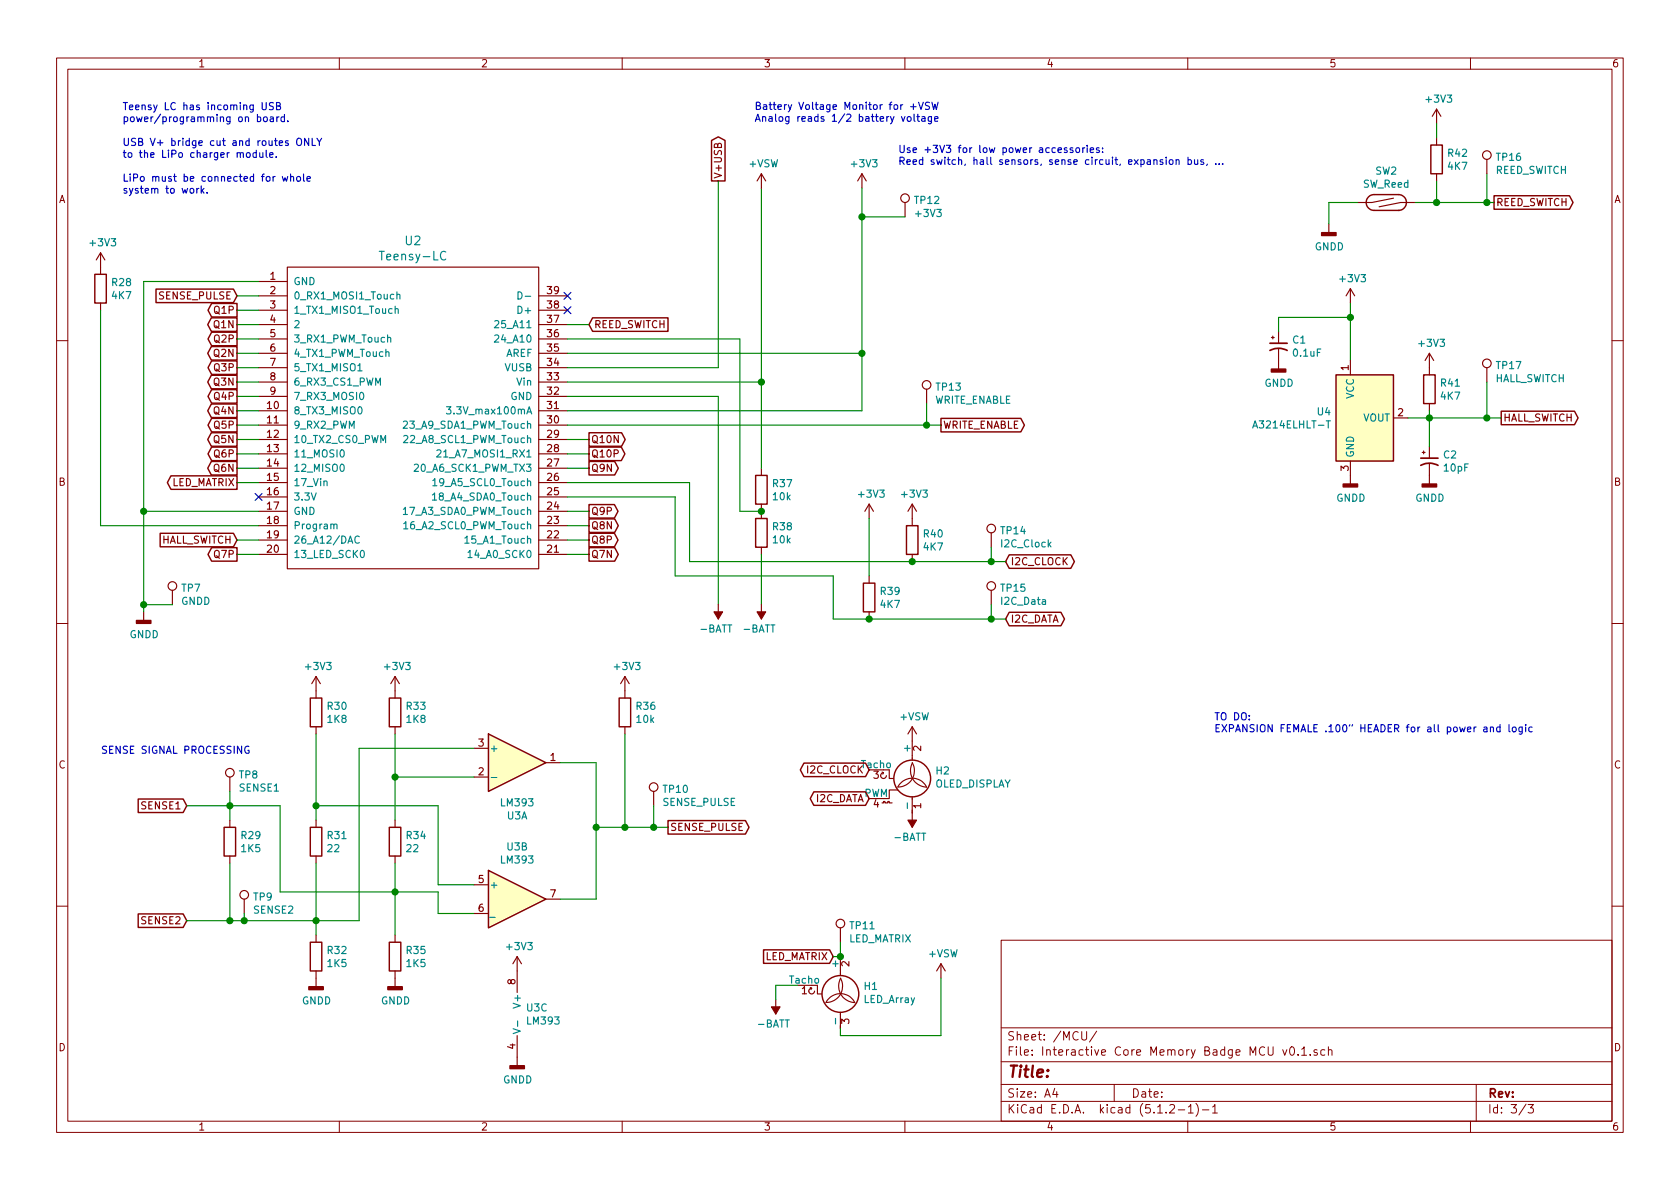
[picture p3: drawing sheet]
<svg xmlns="http://www.w3.org/2000/svg" width="297mm" height="210mm" viewBox="0 0 297 210" stroke-linecap="round" stroke-linejoin="round" font-family="sans-serif">
<g fill="none" stroke="#840000" stroke-width=".18">
<path d="M10 10.3h277v189.9h-277zM12 12.2h273v186.1h-273zM60 10.3v1.9M110 10.3v1.9M160 10.3v1.9M210 10.3v1.9M260 10.3v1.9M10 60.2h2M285 60.2h2M10 110.3h2M285 110.3h2M10 160.2h2"/>
<path d="M177 166.3h108v32h-108zM285 160.2h2M60 198.3v1.9M110 198.3v1.9M160 198.3v1.9M177 194.8h108M177 191.8h108M177 187.8h108M177 181.8h108M186.5 192.5l-.4 1h1M186.8 193v1M191.3 182.4v1.2l.3 .3h.2l.3-.3v-1.2"/>
<path d="M193.9 182.3l-1.3 2M197 191.8v3M206.8 195.5l.2-.2h.4l.2 .2 .1 .3-.1 .2-.8 .8h.9M208.3 196.3h1.2M210 198.3v1.9M210.1 195.8l.4-.5v1.5M210.1 196.8h.9M211.5 195.1a1.71 1.71 0 0 1 0 2.3M212.6 196.3h1.1M214.4 195.8l.4-.5v1.5M214.4 196.8h.8M226.8 185.6l.4 1 .3-1"/>
<path d="M228.2 185.3l.2-.2a.8 .8 0 0 1 .5 .8 .8 .8 0 0 1-.5 .7l-.2-.1-.2-.5zM229.5 186.5v.1M230.1 185.5l.5-.4v1.5M230.1 186.6h.9M231.6 186.5v.1M232.9 185.7l-.4-.1-.2 .2 .1 .2 .5 .2v.3h-.6M234.2 185.7l-.4-.1-.3 .3 .1 .6 .2 .1 .4-.1M234.9 185.7l.2-.1 .3 .1 .1 .9M234.9 185.1v1.5M260 198.3v1.9M261 191.8v6.5M269.8 195.2l-1.2 2"/>
<path d="M270.2 195.3h.9l-.5 .6 .4 .1v.7l-.2 .1-.6-.1"/>
</g>
<g fill="none" stroke="#840000" stroke-width=".2">
<path d="M254 19.3v2.5M254 19.3l-.8 1.3M254 19.3l.8 1.3M134.6 30.7l-.7 1.3M134.6 30.7v2.6M134.6 30.7l.8 1.3M152.4 30.7l-.8 1.3M152.4 30.7v2.6M152.4 30.7l.8 1.3M160 35.8v2.5M234.9 39.6v1.5M246.4 35l-3.8 .8h-2.6"/>
<path d="M250.2 35.8h-2.6l-3.8 .8M254 24.4v1.2M254 30.7v1.3M262.9 28.2v2.5M17.8 44.7v3.8M17.8 53.6v1.3M17.8 44.7l-.8 1.3M17.8 44.7l.7 1.3M45.7 49.8h5.1M45.7 52.3h5.1M45.7 54.9h5.1M45.7 59.9h5.1"/>
<path d="M45.7 57.4h5.1M50.8 47.2h44.4v53.4h-44.4zM95.2 52.3h5.1M95.2 54.9h5.1M95.2 59.9h5.1M95.2 57.4h5.1M224.8 59.7h.5M225 59.4v.5M226.1 58.7v2M238.8 51v2.6M238.8 51l-.8 1.3M238.8 51l.7 1.3"/>
<path d="M45.7 72.6h5.1M45.7 75.2h5.1M45.7 77.7h5.1M45.7 70.1h5.1M45.7 67.6h5.1M45.7 65h5.1M45.7 62.5h5.1M95.2 72.6h5.1M95.2 75.2h5.1M95.2 77.7h5.1M95.2 70.1h5.1M95.2 67.6h5.1"/>
<path d="M95.2 65h5.1M95.2 62.5h5.1M163.8 68.8v2.6M226.1 61.7v3.6M238.8 63.7v2.6M246.4 73.9h2.5M251.7 79.8v.5M252.7 62.5v3.8M252.7 71.4v1.2M252.7 79v2M252.7 62.5l-.7 1.2M252.7 62.5l.8 1.2"/>
<path d="M262.9 65v2.6M45.7 80.3h5.1M45.7 82.8h5.1M45.7 85.3h5.1M45.7 87.9h5.1M45.7 90.4h5.1M45.7 93h5.1M45.7 95.5h5.1M45.7 98h5.1M95.2 80.3h5.1M95.2 82.8h5.1M95.2 85.3h5.1"/>
<path d="M95.2 87.9h5.1M95.2 90.4h5.1M95.2 93h5.1M95.2 95.5h5.1M95.2 98h5.1M134.6 82.8v1.3M134.6 89.1v2.6M134.6 96.8v1.2M153.7 89.1v2.6M153.7 89.1l-.8 1.3M153.7 89.1l.7 1.3M161.3 89.1v3.9"/>
<path d="M161.3 98v1.3M161.3 89.1l-.8 1.3M161.3 89.1l.8 1.3M175.3 94.2v2.6M238.8 81.5v4.1M251.5 80h.5M252.7 82v3.6M25.4 108.2v1.5M30.5 104.4v2.5M55.9 119.6v3.8M55.9 119.6l-.8 1.3M55.9 119.6l.7 1.3"/>
<path d="M69.8 119.6l-.7 1.3M69.8 119.6v3.8M69.8 119.6l.8 1.3M110.5 119.6v3.8M110.5 119.6l-.8 1.3M110.5 119.6l.8 1.3M127 106.9v2.6M134.6 106.9v2.6M153.7 101.8v1.3M153.7 108.2v1.3M175.3 104.4v2.5M40.6 137.4v2.5"/>
<path d="M55.9 128.5v1.3M69.8 128.5v1.3M83.8 137.4h2.6M83.8 132.3h2.6M96.5 134.9h2.6M110.5 128.5v1.3M115.6 139.9v2.6M156 136.5l.2 .1M156.2 136.6l-.5 .4v.3l.2 .2 .5 .1 .3-.4M156.2 136.6l-.1 .3M157.2 136.1v1.6h.8M158.7 139.7h-1.5v1.5h-1"/>
<path d="M161.3 134.9a2.86 2.86 0 0 1-2.6 4.3M161.3 128.5v5.9M161.3 128.5l-.8 1.3M161.3 128.5l.8 1.3M161.3 134.9a2.9 2.9 0 0 0 2.5 4.3 2.83 2.83 0 0 0-2.5-1.6 2.83 2.83 0 0 0-2.6 1.6M40.6 145v1.3M40.6 151.4v1.2M43.2 159v2.5M55.9 145v1.3M55.9 151.4v1.2M69.8 145v1.3M69.8 151.4v1.2"/>
<path d="M83.8 156.5h2.6M96.5 159h2.6M156 142h.2v-.3h.3v.3h.5v-.3h.2v.3h.5M161.3 140.9v5.4M55.9 165.3v1.3M55.9 171.7v2.8M69.8 165.3v1.3M69.8 171.7v2.8M83.8 161.5h2.6M91.4 169.2v6.3M91.4 169.2l-.7 1.2M91.4 169.2l.8 1.2"/>
<path d="M137.2 176.8v2.5M143.3 174.6l.2 .1M143.5 174.7l-.5 .4 .1 .5 .2 .1h.4l.3-.4M143.5 174.7l-.1 .3M144.5 174.2v1.6h.8M148.6 173a2.86 2.86 0 0 1-2.6 4.3M148.6 164.1v2.5M148.6 169.2v3.3M148.6 179v2.9M148.6 173a2.9 2.9 0 0 0 2.5 4.3 2.83 2.83 0 0 0-2.5-1.6 2.83 2.83 0 0 0-2.6 1.6M166.4 170.4l-.8 1.3M166.4 170.4v2.6"/>
<path d="M166.4 170.4l.7 1.3M91.4 183.1v5.4"/>
<circle cx="160" cy="35" r=".76"/>
<circle cx="262.9" cy="27.4" r=".76"/>
<circle cx="163.8" cy="68.1" r=".76"/>
<circle cx="262.9" cy="64.3" r=".76"/>
<circle cx="175.3" cy="93.5" r=".76"/>
<circle cx="30.5" cy="103.6" r=".76"/>
<circle cx="175.3" cy="103.6" r=".76"/>
<circle cx="40.6" cy="136.6" r=".76"/>
<circle cx="115.6" cy="139.2" r=".76"/>
<circle cx="43.2" cy="158.2" r=".76"/>
<circle cx="148.6" cy="163.3" r=".76"/>
</g>
<g fill="none" stroke="#008484" stroke-width=".2">
<path d="M68.5 59.8l.2-.1h.3l.1 .8M69.9 54.7l.2-.1h.3v.8M70.2 52.2l.2-.2 .3 .1v.8M70.2 51.6v1.3M78.8 44.6a.62 .62 0 0 0-.7 0 .62 .62 0 0 0-.2 .7 .56 .56 0 0 0 .3 .6 .56 .56 0 0 0 .6-.1M87.5 59.4l.5-.2 .2 .4-.1 .2-.7 .7h.8M87.5 56.8l.5-.1 .2 .3-.1 .2-.7 .8h.8M91.6 51.6a.64 .64 0 0 1 .7 .6 .64 .64 0 0 1-.7 .7zM92.9 52.4h.9M60.2 79.7l.2-.2a.67 .67 0 0 1 .5 .7 .67 .67 0 0 1-.5 .6l-.3-.5zM63.3 65.6h.7M63.7 69.5l.2-.1a.67 .67 0 0 1 .4 .6 .67 .67 0 0 1-.4 .7l-.3-.3v-.2z"/>
<path d="M68.2 62.3l.2-.1h.3l.1 .8M71.4 77.1l.5-.1 .2 .4-.8 .9h.8M77.2 79.7l.5-.2 .3 .4-.8 .9h.8M78.9 71.9h.8l-.4 .5 .4 .1v.5l-.2 .2-.6-.1M221.5 75.7l.4-1.3 .5 1.3M234.5 74.4h.7M57.3 85.2l.2-.1h.3v.8M59 92.9l.2-.2h.3l.1 .8M60.2 82.2l.2-.1a.67 .67 0 0 1 .5 .6 .67 .67 0 0 1-.5 .7l-.3-.5zM63.5 94.9a.51 .51 0 0 0-.6 0 .51 .51 0 0 0-.2 .6 .46 .46 0 0 0 .3 .5 .46 .46 0 0 0 .5-.1M63.8 97.5l.2-.2a.69 .69 0 0 1 .4 .7 .69 .69 0 0 1-.4 .6l-.2-.2-.1-.3zM71.4 92.6l.4-.4v1.3"/>
<path d="M71.4 93.5h.7M73.3 82.2l.4-.1 .3 .3-.8 1h.8M76.5 87.5l.3-.3v1.2M76.5 88.4h.7M76.5 85l.4-.4v1.3M76.5 85.9h.7M82.2 95.1l.4-.3v1.3M82.2 96.1h.7M82.8 97.7l.3-.4v1.3M82.8 98.6h.7M86.9 137.5h1M90.7 181.9l1.3 .4-1.3 .5"/>
<path d="M91.5 180.5v1"/>
</g>
<g fill="none" stroke="#840000" stroke-width=".25">
<path d="M125.8 24.8l1.2-.6 1.2 .6v7.2h-2.4zM247.3 37.2a1.4 1.4 0 0 0 1.4-1.4 1.4 1.4 0 0 0-1.4-1.4h-4.3a1.4 1.4 0 0 0-1.4 1.4 1.4 1.4 0 0 0 1.4 1.4h4.4M253 25.6h2v5.1h-2zM264.2 34.6h13.3l.6 1.2-.6 1.2h-13.3zM16.8 48.5h2v5.1h-2zM27.6 51.1h13.7l.6 1.2-.6 1.2h-13.7zM37.4 56.2h4.5v2.4h-4.5l-.7-1.2zM37.4 53.7h4.5v2.4h-4.5l-.6-1.2zM37.4 58.7h4.5v2.4h-4.5l-.6-1.2zM104.8 56.2h13.3v2.4h-13.3l-.7-1.2zM37.4 61.3h4.5v2.4h-4.5l-.7-1.2zM37.4 66.4h4.5v2.4h-4.5l-.7-1.2z"/>
<path d="M37.4 71.4h4.5v2.4h-4.5l-.7-1.2zM37.4 76.5h4.5v2.4h-4.5l-.7-1.2zM37.4 63.8h4.5v2.4h-4.5l-.6-1.2zM37.4 68.9h4.5v2.4h-4.5l-.6-1.2zM37.4 74h4.5v2.4h-4.5l-.6-1.2zM37.4 79.1h4.5v2.4h-4.5l-.6-1.2zM104.1 76.5h5.8l.6 1.2-.6 1.2h-5.8zM104.1 79.1h5.8l.6 1.2-.6 1.2h-5.8zM166.4 74h14.1l.6 1.2-.6 1.2h-14.1zM236.2 66.3h10.2v15.2h-10.2zM251.7 66.3h2v5.1h-2zM265.4 72.7h13l.6 1.2-.6 1.2h-13z"/>
<path d="M28.3 94.3h13l.6 1.2-.6 1.2h-13zM30.2 84.1h11.7v2.4h-11.7l-.6-1.2zM37.4 81.6h4.5v2.4h-4.5l-.7-1.2zM37.4 96.8h4.5v2.4h-4.5l-.6-1.2zM104.1 89.2h4.5l.7 1.2-.7 1.2h-4.5zM104.1 91.8h4.6l.6 1.2-.6 1.2h-4.6zM104.1 94.3h4.5l.7 1.2-.7 1.2h-4.5zM104.1 96.8h4.6l.6 1.2-.6 1.2h-4.6zM104.1 81.6h4.6l.6 1.2-.6 1.2h-4.6zM133.6 84.1h2v5h-2zM133.6 91.7h2v5.1h-2zM160.3 93h2v5h-2z"/>
<path d="M178.4 98.1h10.9l.7 1.2-.7 1.2h-10.9l-.6-1.2zM152.7 103.1h2v5.1h-2zM178.4 108.3h9.2l.6 1.2-.6 1.2h-9.2l-.6-1.2zM54.9 123.4h2v5.1h-2zM68.8 123.4h2.1v5.1h-2.1zM86.4 129.8l10.1 5.1-10.1 5zM109.5 123.4h2v5.1h-2zM142.1 134.9h10.9l.7 1.2-.7 1.2h-10.9l-.6-1.2zM24.4 141.3h8l.6 1.2-.6 1.2h-8zM39.6 146.3h2.1v5.1h-2.1zM54.9 146.3h2v5.1h-2zM68.8 146.3h2.1v5.1h-2.1z"/>
<path d="M86.4 153.9l10.1 5.1-10.1 5.1zM118.1 145.1h13.7l.6 1.2-.6 1.2h-13.7zM143.9 140h9.1l.7 1.2-.7 1.2h-9.1l-.6-1.2zM24.4 161.6h8l.6 1.2-.6 1.2h-8zM54.9 166.6h2v5.1h-2zM68.8 166.6h2.1v5.1h-2.1zM135 168h11.7l.6 1.2-.6 1.2h-11.7z"/>
<circle cx="161.3" cy="137.7" r="3.3"/>
<circle cx="148.6" cy="175.8" r="3.3"/>
</g>
<g fill="none" stroke="#008400" stroke-width=".2">
<path d="M127 32v33h-26.7M134.6 33.3v49.5M152.4 33.3v39.3h-52.1M152.4 38.3h7.6M240 35.8h-5.1v3.8M250.2 35.8h14M254 21.8v2.6M254 32v3.8M262.9 30.7v5.1M17.8 54.9v38.1h27.9M41.9 54.9h3.8M41.9 57.4h3.8"/>
<path d="M41.9 52.3h3.8M41.9 59.9h3.8M45.7 49.8h-20.3v58.4M100.3 57.4h3.8M100.3 59.9h30.5v30.5h3.8M238.8 56.1h-12.7v2.6M238.8 53.6v10.1M41.9 67.6h3.8M41.9 65h3.8M41.9 70.1h3.8M41.9 72.6h3.8M41.9 62.5h3.8"/>
<path d="M41.9 75.2h3.8M41.9 77.7h3.8M100.3 67.6h34.3M100.3 70.1h26.7v36.8M100.3 62.5h52.1M100.3 75.2h66.1M100.3 77.7h3.8M163.8 71.4v3.8M248.9 73.9h16.5M252.7 72.6v6.4M262.9 67.6v6.3M25.4 90.4h20.3"/>
<path d="M41.9 85.3h3.8M41.9 80.3h3.8M41.9 82.8h3.8M41.9 98h3.8M41.9 95.5h3.8M100.3 87.9h19.1v13.9h27.9v7.7h30.5M100.3 85.3h21.6v14h55.9M100.3 80.3h3.8M100.3 82.8h3.8M100.3 90.4h3.8M100.3 98h3.8M100.3 95.5h3.8"/>
<path d="M100.3 93h3.8M134.6 98v8.9M153.7 91.7v10.1M175.3 96.8v2.5M25.4 106.9h5.1M175.3 106.9v2.6M40.6 139.9v5.1M55.9 129.8v15.2M69.8 129.8v15.2M69.8 137.4h14M83.8 132.3h-20.3v30.5h-30.5M99.1 134.9h6.3v24.1h-6.3"/>
<path d="M110.5 129.8v16.5M33 142.5h16.5v15.2h28v3.8h6.3M40.6 152.6v10.2M55.9 152.6v12.7M55.9 142.5h21.6v14h6.3M69.8 152.6v12.7M105.4 146.3h12.7M115.6 142.5v3.8M43.2 161.5v1.3M141 174.2h-3.8v2.6M148.6 166.6v2.6h-1.3M166.4 173v10.1h-17.8v-1.2"/>
</g>
<path d="M99.7 51.7l1.2 1.2M99.7 54.2l1.2 1.3M100.9 51.7l-1.2 1.2M100.9 54.2l-1.2 1.3M45.1 87.3l1.2 1.2M46.3 87.3l-1.2 1.2" fill="none" stroke="#000084" stroke-width=".2"/>
<g fill="#008400" stroke="#008400" stroke-width=".25">
<circle cx="152.4" cy="62.5" r=".51"/>
<circle cx="134.6" cy="67.6" r=".51"/>
<circle cx="153.7" cy="109.5" r=".51"/>
<circle cx="161.3" cy="99.3" r=".51"/>
<circle cx="25.4" cy="90.4" r=".51"/>
<circle cx="134.6" cy="90.4" r=".51"/>
<circle cx="69.9" cy="157.7" r=".51"/>
<circle cx="55.9" cy="162.8" r=".51"/>
<circle cx="69.9" cy="137.4" r=".51"/>
<circle cx="55.9" cy="142.5" r=".51"/>
<circle cx="105.4" cy="146.3" r=".51"/>
<circle cx="110.5" cy="146.3" r=".51"/>
<circle cx="40.6" cy="142.5" r=".51"/>
<circle cx="40.6" cy="162.8" r=".51"/>
<circle cx="252.7" cy="73.9" r=".51"/>
<circle cx="238.8" cy="56.1" r=".51"/>
<circle cx="175.3" cy="99.3" r=".51"/>
<circle cx="175.3" cy="109.5" r=".51"/>
<circle cx="43.2" cy="162.8" r=".51"/>
<circle cx="115.6" cy="146.3" r=".51"/>
<circle cx="152.4" cy="38.3" r=".51"/>
<circle cx="163.8" cy="75.2" r=".51"/>
<circle cx="254" cy="35.8" r=".51"/>
<circle cx="25.4" cy="106.9" r=".51"/>
<circle cx="262.9" cy="35.8" r=".51"/>
<circle cx="262.9" cy="73.9" r=".51"/>
<circle cx="148.6" cy="169.2" r=".51"/>
</g>
<g fill="none" stroke="#0000c2" stroke-width=".2">
<path d="M46.4 18.1v1.1l.2 .2 .4-.1 .1-.1v-1.1M48.3 18.2l-.4-.1-.2 .2v.3l.5 .3 .1 .3-.2 .2-.5-.1M48.9 18.7h.5l.2-.2-.1-.2-.6-.2v1.3h.5l.2-.1v-.3l-.3-.3M161 18.9h1M161.5 18.4v.9M162.4 18.1l.4 1.2 .4-1.2M164.3 18.2l-.4-.1-.2 .1v.4l.6 .3v.2l-.2 .2h-.5M164.8 18.1l.3 1.2 .2-.9 .3 .9 .3-1.2M34.8 33.3v.9M35.2 33.3l-.4 .2M35.6 32.9v1.3M35.7 33.7l.4 .5"/>
<path d="M36.1 33.3l-.5 .5M36.6 34v.2M43.7 27h.3l.2 .2-.1 .6h-.3l-.2-.2zM45.3 27h-.3l-.3 .2 .1 .6h.5M45.3 26.6v1.2M45.5 20.7h.4l.2 .2-.1 .6h-.5M45.9 27l.1 .8h.3l.2-.1M46.5 27v.8M46.7 20.7h.3l.3 .2-.2 .6h-.3l-.2-.2zM47.1 26.6v1.1l.2 .1M47.7 27.4l.6-.1-.1-.3h-.3l-.2 .2 .1 .6h.4M47.8 20.7h.5v.8"/>
<path d="M48.3 21h-.4l-.1 .2v.3h.5M48.8 27.7v.1M48.9 20.7v.8M49.3 20.7l-.4 .2M49.9 31.2l.3 .8 .2-.6 .2 .6 .3-.8M50.3 20.7h-.4l-.2 .2 .1 .6h.5M50.3 20.2v1.3M50.9 21.4v.1M51 24.9h-.4l-.1 .2v.1l.5 .2v.3h-.5M51.4 31.3l.2-.1 .3 .1v.7M51.4 30.8v1.2M52.5 24.6l.3-.1a.45 .45 0 0 1 .5 .4v.4l-.2 .4h-.4a.92 .92 0 0 1-.2-1.1z"/>
<path d="M52.6 31.3l.3-.1 .2 .2-.1 .6h-.3l-.2-.2zM53.7 30.8v1.1l.1 .1M54.3 31.6l.6-.1-.1-.2-.3-.1-.2 .2v.6h.5M54.6 24.5v1.2l-.8-1.2v1.2M55.2 24.5v1.2h.6M56 24.5l.5 .6 .4-.6M56.5 25.1v.6M159.4 20.6l.3 .9 .3-.9M160.5 20.7l.3-.1 .3 .2-.1 .6-.3 .1-.3-.3zM161.6 20.2v1.1l.2 .2M162.1 20.6h.5M162.3 20.2v1.1l.3 .2"/>
<path d="M163 20.7h.5l.1 .8M163.6 20.9l-.5 .1-.2 .2 .1 .2h.6M164.7 20.6l-.1 1.2-.1 .1-.3-.1M164.7 20.7l-.4-.1-.2 .2 .1 .6h.5M165.3 21l.6-.1-.1-.2-.4-.1-.1 .2v.6h.5M188.6 26.2l-.3-.1-.1 .2v.2l.4 .1v.3h-.4M189.7 26.2l-.3-.1-.2 .2 .1 .2 .4 .1v.3h-.5M190.3 26.2l.4-.1 .1 .2v.6l-.3 .1-.3-.3zM191.4 26.1v.9M191.8 26.1l-.4 .3M192.2 25.7v.1M192.2 26.1v.9"/>
<path d="M192.8 26.5l.6-.1-.1-.2-.4-.1-.1 .2v.6h.5M194.3 26.2l-.3-.1-.1 .2v.2l.4 .1v.3h-.4M194.9 26.8v.2M194.9 26.2v.1M202.9 28.3h.5v.8M203.4 28.5l-.4 .1-.2 .2 .1 .2h.5M204 28.4l.2-.2 .3 .1 .1 .8M204 28.2v.9M205.6 28.3l-.3-.1-.2 .2 .1 .2 .4 .1v.3h-.5M206.2 27.8v.1M206.2 28.2v.9M206.9 28.3l.3-.1 .1 .2v.6l-.3 .1-.3-.3z"/>
<path d="M207.9 28.4l.2-.2 .3 .1 .1 .8M207.9 28.2v.9M210.1 28.3l.3-.1 .3 .3-.2 .5h-.4M210.1 27.8v1.3M211.2 28.2l.1 .8 .3 .1 .2-.1M211.8 28.2v.9M212.8 28.3l-.3-.1-.2 .2 .1 .2 .4 .1v.3h-.5M213.5 29l-.2 .3M215 29v.1M215.6 29v.1M216.2 29v.1M44 132a.59 .59 0 0 0-.8 .6 .59 .59 0 0 0 .8 .6v-.5h-.2"/>
<path d="M262.4 128.6h.5v.8M262.9 128.9h-.4l-.2 .2 .2 .3h.4M263.5 128.7l.2-.1h.3l.1 .8M263.5 128.6v.8M265.2 128.6h-.4l-.2 .2 .1 .6h.5M265.2 128.1v1.3M266.8 128.1v1.1l.2 .2M267.5 128.6h.3l.3 .2-.2 .6h-.3l-.2-.2zM269.1 128.6v1.1l-.2 .1h-.3M269.1 128.6h-.3l-.2 .2 .1 .6h.4M269.7 128.1v.2M269.7 128.6v.8"/>
<path d="M270.9 128.6h-.4l-.2 .2 .1 .6h.5"/>
</g>
<g fill="#840000" stroke="#840000" stroke-width=".2">
<path d="M126.2 108.2h1.6l-.8 1.3z"/>
<path d="M133.9 108.2h1.5l-.8 1.3z"/>
<path d="M136.4 178h1.5l-.7 1.3z"/>
<path d="M160.5 145h1.6l-.8 1.3z"/>
</g>
<g fill="#840000" stroke="#840000" stroke-width=".25">
<path d="M24.1 109.7h2.6v.5h-2.6z"/>
<path d="M54.6 174.5h2.5v.5h-2.5z"/>
<path d="M68.6 174.5h2.5v.5h-2.5z"/>
<path d="M90.2 188.5h2.5v.5h-2.5z"/>
<path d="M237.5 85.6h2.5v.5h-2.5z"/>
<path d="M251.5 85.6h2.5v.5h-2.5z"/>
<path d="M224.8 65.3h2.5v.5h-2.5z"/>
<path d="M233.7 41.1h2.5v.6h-2.5z"/>
</g>
<g fill="#ffffc2" stroke="#ffffc2" stroke-width=".18">
<path d="M86.4 129.8l10.1 5.1-10.1 5z"/>
<path d="M86.4 153.9l10.1 5.1-10.1 5.1z"/>
<path d="M236.2 66.3h10.2v15.2h-10.2z"/>
</g>
<path d="M224.5 62a3.2 3.2 0 0 1 3.1 0M224.5 60.7h3.1M251.2 82.3a3.2 3.2 0 0 1 3.1 0M251.2 81h3.1" fill="none" stroke="#840000" stroke-width=".3"/>
<text font-size="2.8" fill="#840000" x="178" y="190.5">Title:</text>
<g font-size="2.1" fill="#008484">
<text x="67.6" y="46">Teensy-LC</text>
<text x="71.7" y="43.4">U2</text>
</g>
<g font-size="2.1" fill="#840000">
<text x="178" y="184">Sheet: /MCU/</text>
<text x="178" y="186.7">File: Interactive Core Memory Badge MCU v0.1.sch</text>
<text x="178" y="196.9">KiCad E.D.A. kicad (5.1.2-1)-1</text>
<text x="178" y="194.1">Size: A4</text>
<text x="200" y="194.1">Date:</text>
<text x="263" y="194.1">Rev:</text>
<text x="263" y="196.9">Id: 3/3</text>
</g>
<g font-size="1.8" fill="#840000">
<text x="35" y="11.9">1</text>
<text x="85" y="11.9">2</text>
<text x="135" y="11.9">3</text>
<text x="185" y="11.9">4</text>
<text x="235" y="11.9">5</text>
<text x="285" y="11.9">6</text>
<text x="10.4" y="35.9">A</text>
<text x="127.6" y="31.7" transform="rotate(-90 127.6 31.7)">V+USB</text>
<text x="285.4" y="35.9">A</text>
<text x="264.5" y="36.4">REED_SWITCH</text>
<text x="28.2" y="53">SENSE_PULSE</text>
<text x="47.8" y="49.5">1</text>
<text x="47.8" y="52">2</text>
<text x="96.8" y="52">39</text>
<text x="38" y="58">Q1N</text>
<text x="38.1" y="55.5">Q1P</text>
<text x="47.8" y="54.6">3</text>
<text x="47.8" y="57.1">4</text>
<text x="47.8" y="59.6">5</text>
<text x="96.8" y="59.6">36</text>
<text x="96.8" y="57.1">37</text>
<text x="96.8" y="54.6">38</text>
<text x="105" y="58">REED_SWITCH</text>
<text x="38" y="63.1">Q2N</text>
<text x="38.1" y="60.6">Q2P</text>
<text x="38.1" y="65.7">Q3P</text>
<text x="47.8" y="62.2">6</text>
<text x="47.8" y="64.7">7</text>
<text x="96.8" y="64.7">34</text>
<text x="96.8" y="62.2">35</text>
<text x="238.5" y="65.5" transform="rotate(-90 238.5 65.5)">1</text>
<text x="38" y="68.2">Q3N</text>
<text x="38.1" y="70.7">Q4P</text>
<text x="47.8" y="67.3">8</text>
<text x="47.8" y="69.8">9</text>
<text x="96.8" y="69.8">32</text>
<text x="96.8" y="67.3">33</text>
<text x="38" y="73.3">Q4N</text>
<text x="38.1" y="75.8">Q5P</text>
<text x="47.3" y="72.3">10</text>
<text x="47.3" y="74.9">11</text>
<text x="47.3" y="77.4">12</text>
<text x="96.8" y="77.4">29</text>
<text x="96.8" y="74.9">30</text>
<text x="96.8" y="72.3">31</text>
<text x="166.7" y="75.8">WRITE_ENABLE</text>
<text x="247.2" y="73.6">2</text>
<text x="265.7" y="74.5">HALL_SWITCH</text>
<text x="38" y="78.4">Q5N</text>
<text x="38" y="83.4">Q6N</text>
<text x="38.1" y="80.9">Q6P</text>
<text x="47.3" y="80">13</text>
<text x="47.3" y="82.5">14</text>
<text x="96.8" y="82.5">27</text>
<text x="96.8" y="80">28</text>
<text x="104.4" y="78.4">Q10N</text>
<text x="104.4" y="80.9">Q10P</text>
<text x="104.4" y="83.4">Q9N</text>
<text x="238.5" y="83.3" transform="rotate(-90 238.5 83.3)">3</text>
<text x="10.4" y="85.9">B</text>
<text x="30.3" y="86">LED_MATRIX</text>
<text x="47.3" y="85">15</text>
<text x="47.3" y="87.6">16</text>
<text x="96.8" y="87.6">25</text>
<text x="96.8" y="85">26</text>
<text x="285.4" y="85.9">B</text>
<text x="47.3" y="90.1">17</text>
<text x="47.3" y="92.7">18</text>
<text x="47.3" y="95.2">19</text>
<text x="96.8" y="95.2">22</text>
<text x="96.8" y="92.7">23</text>
<text x="96.8" y="90.1">24</text>
<text x="104.4" y="91.1">Q9P</text>
<text x="104.4" y="93.6">Q8N</text>
<text x="28.4" y="96.1">HALL_SWITCH</text>
<text x="38.1" y="98.7">Q7P</text>
<text x="47.3" y="97.7">20</text>
<text x="96.8" y="97.7">21</text>
<text x="104.4" y="96.1">Q8P</text>
<text x="104.4" y="98.7">Q7N</text>
<text x="178.6" y="99.9">I2C_CLOCK</text>
<text x="178.6" y="110.1">I2C_DATA</text>
<text x="10.4" y="135.9">C</text>
<text x="84.6" y="137.1">2</text>
<text x="84.6" y="132">3</text>
<text x="97.3" y="134.6">1</text>
<text x="142.8" y="136.8">I2C_CLOCK</text>
<text x="154.5" y="137.7">3</text>
<text x="162.9" y="132.8" transform="rotate(-90 162.9 132.8)">2</text>
<text x="285.4" y="135.9">C</text>
<text x="25.2" y="143.1">SENSE1</text>
<text x="144.2" y="141.9">I2C_DATA</text>
<text x="154.5" y="142.8">4</text>
<text x="162.9" y="143" transform="rotate(-90 162.9 143)">1</text>
<text x="118.4" y="146.9">SENSE_PULSE</text>
<text x="84.6" y="156.2">5</text>
<text x="84.6" y="161.2">6</text>
<text x="97.3" y="158.7">7</text>
<text x="25.2" y="163.4">SENSE2</text>
<text x="135.2" y="169.8">LED_MATRIX</text>
<text x="150.2" y="170.9" transform="rotate(-90 150.2 170.9)">2</text>
<text x="91.1" y="174.1" transform="rotate(-90 91.1 174.1)">8</text>
<text x="141.8" y="175.8">1</text>
<text x="10.4" y="185.9">D</text>
<text x="91.1" y="185.5" transform="rotate(-90 91.1 185.5)">4</text>
<text x="150.2" y="181.1" transform="rotate(-90 150.2 181.1)">3</text>
<text x="285.4" y="185.9">D</text>
<text x="35" y="199.9">1</text>
<text x="85" y="199.9">2</text>
<text x="135" y="199.9">3</text>
<text x="185" y="199.9">4</text>
<text x="235" y="199.9">5</text>
<text x="285" y="199.9">6</text>
</g>
<g font-size="1.8" fill="#0000c2">
<text x="21.6" y="19.5">Teensy LC has incoming USB</text>
<text x="21.6" y="21.6">power/programming on board.</text>
<text x="133.3" y="19.4">Battery Voltage Monitor for +VSW</text>
<text x="133.3" y="21.5">Analog reads 1/2 battery voltage</text>
<text x="21.6" y="25.8">USB V+ bridge cut and routes ONLY</text>
<text x="21.6" y="27.9">to the LiPo charger module.</text>
<text x="158.7" y="27">Use +3V3 for low power accessories:</text>
<text x="158.7" y="29.2">Reed switch, hall sensors, sense circuit, expansion bus,</text>
<text x="21.6" y="32.1">LiPo must be connected for whole</text>
<text x="21.6" y="34.2">system to work.</text>
<text x="214.6" y="127.4">TO DO:</text>
<text x="214.6" y="129.5">EXPANSION FEMALE .100 HEADER for all power and logic</text>
<text x="17.8" y="133.3">SENSE SIGNAL PROCESSING</text>
</g>
<g font-size="1.8" fill="#008484">
<text x="252.3" y="18.2">+3V3</text>
<text x="132.5" y="29.6">+VSW</text>
<text x="150.7" y="29.6">+3V3</text>
<text x="256.1" y="27.7">R42</text>
<text x="264.7" y="28.4">TP16</text>
<text x="241" y="33.2">SW_Reed</text>
<text x="243.2" y="30.9">SW2</text>
<text x="256.1" y="30">4K7</text>
<text x="264.4" y="30.8">REED_SWITCH</text>
<text x="161.8" y="36.1">TP12</text>
<text x="162.1" y="38.4">+3V3</text>
<text x="16.1" y="43.6">+3V3</text>
<text x="232.5" y="44.3">GNDD</text>
<text x="19.9" y="50.6">R28</text>
<text x="19.9" y="52.9">4K7</text>
<text x="51.8" y="50.4">GND</text>
<text x="51.8" y="53">0_RX1_MOSI1_Touch</text>
<text x="237.1" y="49.9">+3V3</text>
<text x="51.8" y="55.5">1_TX1_MISO1_Touch</text>
<text x="51.8" y="58">2</text>
<text x="88" y="58">25_A11</text>
<text x="91.9" y="55.5">D+</text>
<text x="51.8" y="60.6">3_RX1_PWM_Touch</text>
<text x="51.8" y="63.1">4_TX1_PWM_Touch</text>
<text x="51.8" y="65.7">5_TX1_MISO1</text>
<text x="88" y="60.6">24_A10</text>
<text x="89.3" y="65.7">VUSB</text>
<text x="89.4" y="63.1">AREF</text>
<text x="228.6" y="60.8">C1</text>
<text x="228.8" y="63.1">0.1uF</text>
<text x="251" y="61.3">+3V3</text>
<text x="264.7" y="65.3">TP17</text>
<text x="51.8" y="68.2">6_RX3_CS1_PWM</text>
<text x="51.8" y="70.7">7_RX3_MOSI0</text>
<text x="90.3" y="70.7">GND</text>
<text x="91.5" y="68.2">Vin</text>
<text x="165.2" y="71.4">WRITE_ENABLE</text>
<text x="165.6" y="69.1">TP13</text>
<text x="223.6" y="68.4">GNDD</text>
<text x="239.4" y="70.5" transform="rotate(-90 239.4 70.5)">VCC</text>
<text x="254.8" y="68.4">R41</text>
<text x="254.8" y="70.7">4K7</text>
<text x="264.3" y="67.6">HALL_SWITCH</text>
<text x="51.8" y="73.3">8_TX3_MISO0</text>
<text x="51.8" y="75.8">9_RX2_PWM</text>
<text x="71.7" y="75.8">23_A9_SDA1_PWM_Touch</text>
<text x="80.3" y="73.3">3.3V_max100mA</text>
<text x="222.1" y="75.8">A3214ELHLT-T</text>
<text x="233" y="73.5">U4</text>
<text x="241" y="74.5">VOUT</text>
<text x="51.8" y="78.4">10_TX2_CS0_PWM</text>
<text x="51.8" y="80.9">11_MOSI0</text>
<text x="51.8" y="83.4">12_MISO0</text>
<text x="71.9" y="78.4">22_A8_SCL1_PWM_Touch</text>
<text x="73.8" y="83.4">20_A6_SCK1_PWM_TX3</text>
<text x="78.1" y="80.9">21_A7_MOSI1_RX1</text>
<text x="239.4" y="81" transform="rotate(-90 239.4 81)">GND</text>
<text x="255.3" y="81.1">C2</text>
<text x="255.4" y="83.4">10pF</text>
<text x="51.8" y="86">17_Vin</text>
<text x="51.8" y="88.5">3.3V</text>
<text x="77" y="88.5">18_A4_SDA0_Touch</text>
<text x="77.2" y="86">19_A5_SCL0_Touch</text>
<text x="136.7" y="86.2">R37</text>
<text x="136.8" y="88.5">10k</text>
<text x="152" y="88">+3V3</text>
<text x="159.6" y="88">+3V3</text>
<text x="236.3" y="88.7">GNDD</text>
<text x="250.2" y="88.7">GNDD</text>
<text x="51.8" y="91.1">GND</text>
<text x="51.8" y="93.6">Program</text>
<text x="71.7" y="91.1">17_A3_SDA0_PWM_Touch</text>
<text x="71.9" y="93.6">16_A2_SCL0_PWM_Touch</text>
<text x="136.7" y="93.8">R38</text>
<text x="163.4" y="95">R40</text>
<text x="177" y="94.5">TP14</text>
<text x="51.8" y="96.1">26_A12/DAC</text>
<text x="51.8" y="98.7">13_LED_SCK0</text>
<text x="82.7" y="96.1">15_A1_Touch</text>
<text x="83.3" y="98.7">14_A0_SCK0</text>
<text x="136.8" y="96.1">10k</text>
<text x="163.4" y="97.4">4K7</text>
<text x="177.2" y="96.8">I2C_Clock</text>
<text x="32" y="107">GNDD</text>
<text x="32.2" y="104.6">TP7</text>
<text x="155.8" y="105.2">R39</text>
<text x="155.8" y="107.5">4K7</text>
<text x="177" y="104.6">TP15</text>
<text x="177.2" y="107">I2C_Data</text>
<text x="22.9" y="112.8">GNDD</text>
<text x="124" y="111.9">-BATT</text>
<text x="131.6" y="111.9">-BATT</text>
<text x="54.2" y="118.5">+3V3</text>
<text x="68.1" y="118.5">+3V3</text>
<text x="108.8" y="118.5">+3V3</text>
<text x="58" y="125.5">R30</text>
<text x="71.9" y="125.5">R33</text>
<text x="112.6" y="125.5">R36</text>
<text x="58" y="127.8">1K8</text>
<text x="71.9" y="127.8">1K8</text>
<text x="112.6" y="127.8">10k</text>
<text x="159.2" y="127.4">+VSW</text>
<text x="42.3" y="137.7">TP8</text>
<text x="86.5" y="133">+</text>
<text x="152.3" y="135.8">Tacho</text>
<text x="161" y="132.8" transform="rotate(-90 161 132.8)">+</text>
<text x="165.6" y="137">H2</text>
<text x="42.4" y="140">SENSE1</text>
<text x="88.7" y="142.6">LM393</text>
<text x="117.2" y="142.5">SENSE_PULSE</text>
<text x="117.3" y="140.2">TP10</text>
<text x="152.8" y="140.9">PWM</text>
<text x="161" y="142.8" transform="rotate(-90 161 142.8)">-</text>
<text x="165.3" y="139.3">OLED_DISPLAY</text>
<text x="42.7" y="148.4">R29</text>
<text x="58" y="148.4">R31</text>
<text x="71.9" y="148.4">R34</text>
<text x="89.7" y="144.9">U3A</text>
<text x="158.2" y="148.7">-BATT</text>
<text x="42.7" y="150.7">1K5</text>
<text x="58" y="150.7">22</text>
<text x="72" y="150.7">22</text>
<text x="88.7" y="152.7">LM393</text>
<text x="89.7" y="150.4">U3B</text>
<text x="44.9" y="159.3">TP9</text>
<text x="44.9" y="161.6">SENSE2</text>
<text x="86.5" y="157.1">+</text>
<text x="86.5" y="162.2">_</text>
<text x="150" y="166.6">LED_MATRIX</text>
<text x="150.4" y="164.3">TP11</text>
<text x="58" y="168.7">R32</text>
<text x="58" y="171">1K5</text>
<text x="71.9" y="168.7">R35</text>
<text x="71.9" y="171">1K5</text>
<text x="89.7" y="168">+3V3</text>
<text x="139.6" y="173.9">Tacho</text>
<text x="148.3" y="170.9" transform="rotate(-90 148.3 170.9)">+</text>
<text x="164.2" y="169.3">+VSW</text>
<text x="53.4" y="177.6">GNDD</text>
<text x="67.4" y="177.6">GNDD</text>
<text x="92.1" y="177.8" transform="rotate(-90 92.1 177.8)">V+</text>
<text x="93.2" y="178.9">U3C</text>
<text x="152.7" y="177.4">LED_Array</text>
<text x="152.9" y="175.1">H1</text>
<text x="93.3" y="181.2">LM393</text>
<text x="134.1" y="181.7">-BATT</text>
<text x="148.3" y="180.9" transform="rotate(-90 148.3 180.9)">-</text>
<text x="89" y="191.6">GNDD</text>
</g>
</svg>
